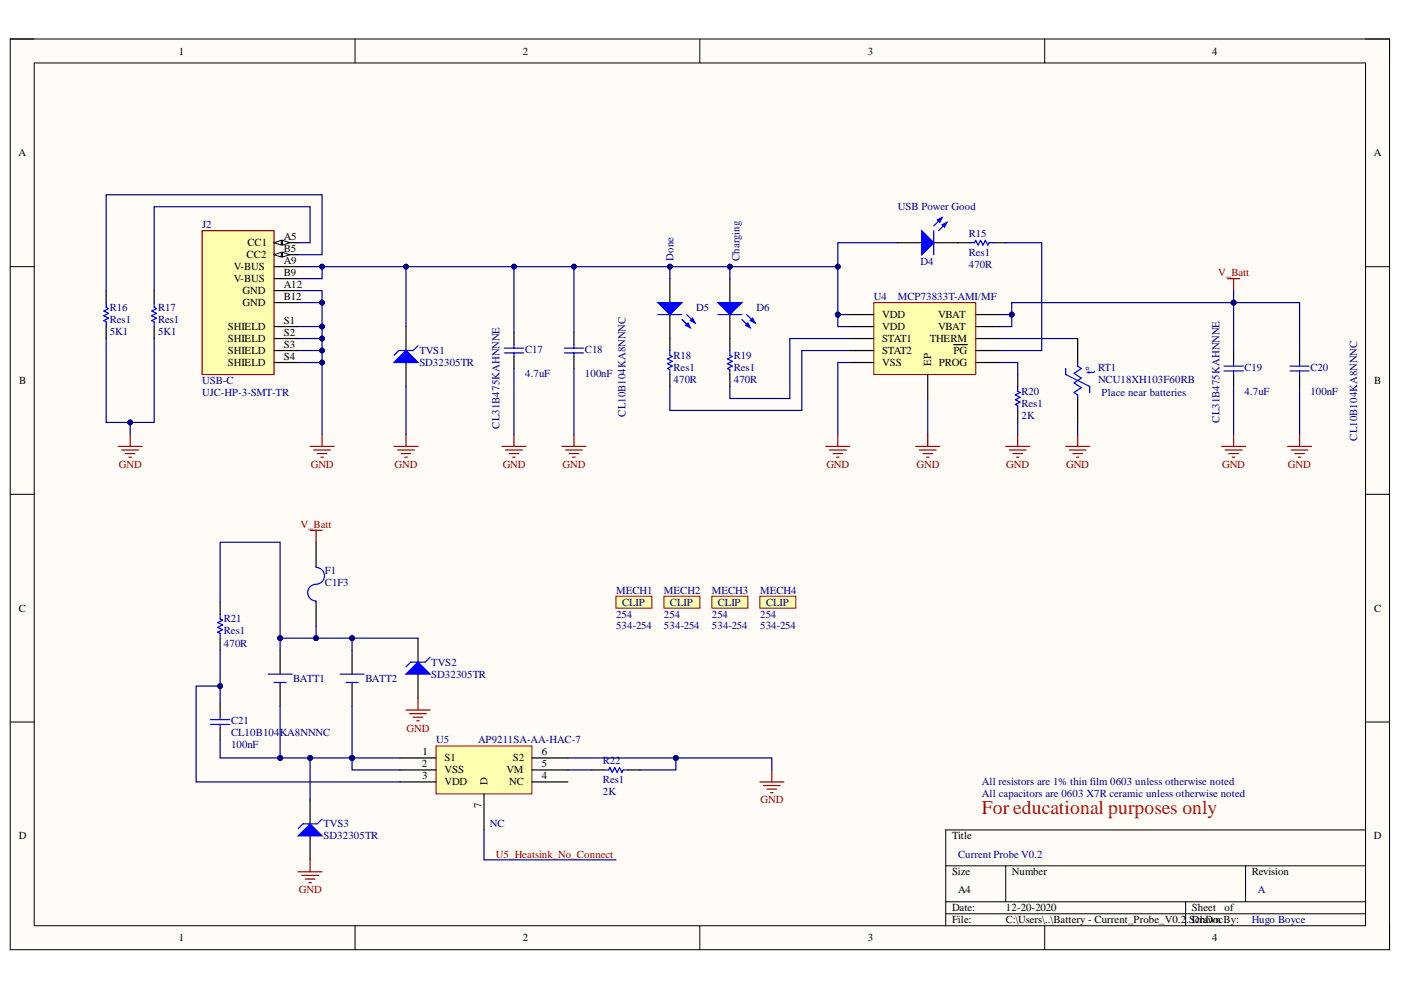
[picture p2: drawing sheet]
<svg xmlns="http://www.w3.org/2000/svg" width="297mm" height="210mm" viewBox="0 0 297 210" stroke-linecap="round" stroke-linejoin="round" font-family="sans-serif">
<path d="M2.2 8.3h292.4v193.1h-292.4z" fill-rule="evenodd" fill="#fffcf8"/>
<path d="M2.2 8.3h292.4v193.1h-292.4z" fill="none" stroke="#000" stroke-width=".21"/>
<path d="M7.3 13.4h282.2v182.9h-282.2z" fill-rule="evenodd" fill="#fffcf8"/>
<g fill="none" stroke="#000" stroke-width=".21">
<path d="M2.2 8.3h5.1M7.3 13.4h282.2v182.9h-282.2zM75.3 8.3v5M148.4 8.3v5M221.5 8.3v5.1M289.5 8.3h5.1v5.1M2.2 56.5h5.1M289.5 56.5h5.1M2.2 104.8h5.1M289.5 104.8h5.1M2.2 153.1h5.1M289.5 153.1h5.1"/>
<path d="M289.5 176h-89v20.3M75.3 196.3v5.1M148.4 196.3v5.1M200.5 183.6h89M200.5 191.2h89M200.5 193.7h89M213.2 183.6v7.6M221.5 196.3v5.1M251.4 191.2v5.1M264.1 183.6v7.6M294.6 196.3v5.1"/>
</g>
<path d="M130.6 126.4h7.6v2.5h-7.6z" fill-rule="evenodd" fill="#ffffb0"/>
<path d="M130.6 126.4h7.6v2.5h-7.6z" fill="none" stroke="#800000" stroke-width=".21"/>
<path d="M140.8 126.4h7.6v2.5h-7.6z" fill-rule="evenodd" fill="#ffffb0"/>
<path d="M140.8 126.4h7.6v2.5h-7.6z" fill="none" stroke="#800000" stroke-width=".21"/>
<path d="M150.9 126.4h7.7v2.5h-7.7z" fill-rule="evenodd" fill="#ffffb0"/>
<path d="M150.9 126.4h7.7v2.5h-7.7z" fill="none" stroke="#800000" stroke-width=".21"/>
<path d="M161.1 126.4h7.6v2.5h-7.6z" fill-rule="evenodd" fill="#ffffb0"/>
<path d="M161.1 126.4h7.6v2.5h-7.6z" fill="none" stroke="#800000" stroke-width=".21"/>
<path d="M59.4 137.8v5.1M74.6 137.8v5.1M59.4 144.7v5.1M74.6 144.7v5.1" fill="none" stroke="#000" stroke-width=".25"/>
<path d="M56.8 142.9h5.1M58.1 144.7h2.6M72.1 142.9h5.1M73.4 144.7h2.5" fill="none" stroke="#00f" stroke-width=".25"/>
<path d="M42.9 48.9h15.2v30.5h-15.2z" fill-rule="evenodd" fill="#ffffb0"/>
<path d="M42.9 48.9h15.2v30.5h-15.2z" fill="none" stroke="#800000" stroke-width=".25"/>
<path d="M58.1 51.5h5.1" fill="none" stroke="#000" stroke-width=".25"/>
<path d="M58.1 51.5l1.5-.6v1.1z" fill="#f8fcff"/>
<path d="M58.1 51.5l1.5-.6v1.1z" fill="none" stroke="#000" stroke-width=".21"/>
<path d="M59.9 50.9l1.5 .6-1.5 .5z" fill="#f8fcff"/>
<path d="M59.9 50.9l1.5 .6-1.5 .5z" fill="none" stroke="#000" stroke-width=".21"/>
<path d="M58.1 54h5.1" fill="none" stroke="#000" stroke-width=".25"/>
<path d="M58.1 54l1.5-.5v1z" fill="#f8fcff"/>
<path d="M58.1 54l1.5-.5v1z" fill="none" stroke="#000" stroke-width=".21"/>
<path d="M59.9 53.5l1.5 .5-1.5 .5z" fill="#f8fcff"/>
<path d="M59.9 53.5l1.5 .5-1.5 .5z" fill="none" stroke="#000" stroke-width=".21"/>
<g fill="none" stroke="#000" stroke-width=".25">
<path d="M58.1 56.5h5.1M58.1 59.1h5.1M190.3 51.5h5.1M198 51.5h5.1M58.1 61.6h5.1M58.1 64.2h5.1M58.1 69.2h5.1M58.1 71.8h5.1M58.1 74.3h5.1M58.1 76.9h5.1M228.5 71.8v5.1M228.5 84.5v5.1"/>
<path d="M67 115v5.1M67 127.7v5.1"/>
</g>
<path d="M225.9 78.1v1.3l5.1 2.5v1.3M228.5 76.9v.7l.7 .5-1.5 1.1 1.5 1-1.5 1 1.5 1-1.5 1 .8 .5v.8M67 120.1v.2M67 127.4v.3M67.1 120.3a1.78 1.78 0 0 1 1.7 1.8 1.78 1.78 0 0 1-1.8 1.8 1.78 1.78 0 0 0-1.8 1.7 1.78 1.78 0 0 0 1.8 1.8" fill="none" stroke="#00f" stroke-width=".25"/>
<path d="M195.4 48.9l2.6 2.6-2.6 2.5z" fill="#00f"/>
<path d="M195.4 48.9l2.6 2.6-2.6 2.5zM199.8 46.1l-1.8 1.8M200.8 47.1l-1.8 1.8" fill="none" stroke="#00f" stroke-width=".25"/>
<path d="M199.8 47.6l1-.5-.5 1.1z" fill="#00f"/>
<path d="M199.8 47.6l1-.5-.5 1.1z" fill="none" stroke="#00f" stroke-width=".25"/>
<path d="M198.7 46.6l1.1-.5-.6 1z" fill="#00f"/>
<path d="M198 48.9v5.1M198.7 46.6l1.1-.5-.6 1z" fill="none" stroke="#00f" stroke-width=".25"/>
<path d="M142 59.1v5.1M142 66.7v5.1" fill="none" stroke="#000" stroke-width=".25"/>
<path d="M139.5 64.2h5.1l-2.6 2.5z" fill="#00f"/>
<path d="M139.5 64.2h5.1l-2.6 2.5zM144.6 67.7l1.8 1.8M145.6 66.7l1.8 1.8" fill="none" stroke="#00f" stroke-width=".25"/>
<path d="M145.3 69l.5-.5 .6 1z" fill="#00f"/>
<path d="M145.3 69l.5-.5 .6 1z" fill="none" stroke="#00f" stroke-width=".25"/>
<path d="M146.4 68l.5-.5 .5 1z" fill="#00f"/>
<path d="M139.5 66.7h5.1M146.4 68l.5-.5 .5 1z" fill="none" stroke="#00f" stroke-width=".25"/>
<path d="M154.7 59.1v5.1M154.7 66.7v5.1" fill="none" stroke="#000" stroke-width=".25"/>
<path d="M152.2 64.2h5.1l-2.6 2.5z" fill="#00f"/>
<path d="M152.2 64.2h5.1l-2.6 2.5zM157.3 67.7l1.8 1.8M158.3 66.7l1.8 1.8" fill="none" stroke="#00f" stroke-width=".25"/>
<path d="M158 69l.6-.5 .5 1z" fill="#00f"/>
<path d="M158 69l.6-.5 .5 1z" fill="none" stroke="#00f" stroke-width=".25"/>
<path d="M159.1 68l.5-.5 .5 1z" fill="#00f"/>
<path d="M152.2 66.7h5.1M159.1 68l.5-.5 .5 1z" fill="none" stroke="#00f" stroke-width=".25"/>
<path d="M92.4 158.2h20.4v10.1h-20.4z" fill-rule="evenodd" fill="#ffffb0"/>
<path d="M92.4 158.2h20.4v10.1h-20.4z" fill="none" stroke="#800000" stroke-width=".21"/>
<g fill="none" stroke="#000" stroke-width=".25">
<path d="M203.1 51.5h2.5M210.7 51.5h2.5M22.5 61.6v2.6M22.5 69.2v2.6M32.7 61.6v2.6M32.7 69.2v2.6M86.1 69.2v5.1M86.1 76.9v5M109 70.5v2.6M109 75.6v2.5M142 71.8v2.5M142 79.4v2.5"/>
<path d="M154.7 71.8v2.5M154.7 79.4v2.5M215.8 79.4v2.5M261.5 74.3v2.6M261.5 79.4v2.5M215.8 87v2.6M46.7 127.7v2.5M46.7 135.3v2.5M84.8 160.7h7.6M84.8 163.2h7.6M84.8 165.8h7.6M102.6 168.3v7.7"/>
<path d="M112.8 160.7h7.6M112.8 163.2h7.6M112.8 165.8h7.6M125.5 163.2h2.5M133.1 163.2h2.6"/>
</g>
<g fill="none" stroke="#800000" stroke-width=".25">
<path d="M260.3 59.1h2.5M261.5 59.1v2.5M25.1 94.6h5M25.8 95.4h3.6M26.6 96.2h2M27.3 96.9h.6M27.6 92.1v2.5M65.7 94.6h5.1M66.5 95.4h3.6M67.3 96.2h2M68 96.9h.5M68.3 92.1v2.5"/>
<path d="M106.4 94.6h5.1M107.2 95.4h3.6M108 96.2h2M108.7 96.9h.5M109 92.1v2.5M119.1 94.6h5.1M119.9 95.4h3.6M120.7 96.2h2M121.4 96.9h.5M121.7 92.1v2.5M175.1 94.7h5.1M175.9 95.4h3.5"/>
<path d="M176.6 96.2h2M177.4 96.9h.5M177.6 92.1v2.6M194.2 94.7h5M194.9 95.4h3.6M195.7 96.2h2M196.4 96.9h.6M196.7 92.1v2.6M213.2 94.7h5.1M214 95.4h3.6M214.8 96.2h2M215.5 96.9h.5"/>
<path d="M215.8 92.1v2.6M225.9 94.7h5.1M226.7 95.4h3.6M227.5 96.2h2M228.2 96.9h.5M228.5 92.1v2.6M259 94.7h5.1M259.8 95.4h3.5M260.5 96.2h2.1M261.3 96.9h.5M261.5 92.1v2.6M273 94.7h5.1"/>
<path d="M273.8 95.4h3.5M274.5 96.2h2M275.3 96.9h.5M275.5 92.1v2.6M65.7 112.4h2.6M67 112.4v2.6M161.1 165.8h5.1M161.9 166.6h3.5M162.6 167.3h2.1M163.4 168.1h.5M163.6 163.2v2.6"/>
</g>
<g fill="none" stroke="#00f" stroke-width=".25">
<path d="M205.6 51.5h1l.3-.5 .5 1 .5-1 .5 1 .5-1 .5 1 .3-.5h1M22.5 64.2v1l.5 .2-1 .5 1 .5-1 .6 1 .5-1 .5 .5 .2v1M32.7 64.2v1l.5 .2-1 .5 1 .5-1 .6 1 .5-1 .5 .5 .2v1M106.9 73.8h4.1M106.9 74.8h4.1M109 73.1v.7M109 74.8v.8M142 74.3v1l.5 .3-1 .5 1 .5-1 .5 1 .5-1 .5 .5 .3v1M154.7 74.3v1l.6 .3-1.1 .5 1.1 .5-1.1 .5 1.1 .5-1.1 .5 .5 .3v1M259.5 77.6h4.1M259.5 78.6h4.1M261.5 76.9v.7"/>
<path d="M261.5 78.6v.8M215.8 81.9v1.1l.5 .2-1 .5 1 .5-1 .5 1 .6-1 .5 .5 .2v1M46.7 130.2v1l.5 .3-1 .5 1 .5-1 .5 1 .5-1 .5 .5 .3v1M128 163.2h1.1l.2-.5 .5 1.1 .5-1.1 .5 1.1 .5-1.1 .6 1.1 .2-.6h1"/>
</g>
<path d="M83.5 76.9l2.6-2.6 2.5 2.6z" fill="#00f"/>
<path d="M83.5 76.9l2.6-2.6 2.5 2.6zM88.6 73.3l-1 1h-3l-1.1 1" fill="none" stroke="#00f" stroke-width=".25"/>
<path d="M65.7 169.6v5.1M65.7 177.2v5.1" fill="none" stroke="#000" stroke-width=".25"/>
<path d="M65.7 174.7l2.6 2.5h-5.1z" fill="#00f"/>
<path d="M65.7 174.7l2.6 2.5h-5.1zM68.3 173.7l-1 1h-3.1l-1 1" fill="none" stroke="#00f" stroke-width=".25"/>
<path d="M88.6 135.3v5.1M88.6 142.9v5.1" fill="none" stroke="#000" stroke-width=".25"/>
<path d="M86.1 142.9l2.5-2.5 2.6 2.5z" fill="#00f"/>
<g fill="none" stroke="#00f" stroke-width=".25">
<path d="M119.7 73.8h4M119.7 74.8h4M121.7 73.1v.7M121.7 74.8v.8M273.5 77.6h4.1M273.5 78.6h4.1M275.5 76.9v.7M275.5 78.6v.8M91.2 139.4l-1 1h-3.1l-1 1M44.6 152.6h4.1M44.6 153.6h4.1M46.7 151.8v.8"/>
<path d="M46.7 153.6v.8M86.1 142.9l2.5-2.5 2.6 2.5z"/>
</g>
<g fill="none" stroke="#800000" stroke-width=".25">
<path d="M83.5 94.6h5.1M84.3 95.4h3.6M85.1 96.2h2M85.8 96.9h.5M86.1 92.1v2.5M86.1 150.5h5.1M86.8 151.3h3.6M87.6 152.1h2M88.4 152.8h.5M88.6 148v2.5M63.2 184.8h5.1M64 185.6h3.5"/>
<path d="M64.7 186.4h2.1M65.5 187.1h.5M65.7 182.3v2.5"/>
</g>
<path d="M121.7 70.5v2.6M121.7 75.6v2.5M275.5 74.3v2.6M275.5 79.4v2.5M46.7 149.3v2.5M46.7 154.4v2.5" fill="none" stroke="#000" stroke-width=".25"/>
<path d="M74.6 149.8v10.9" fill="none" stroke="#000080" stroke-width=".25"/>
<circle cx="74.6" cy="160.7" r=".51" fill="#000080"/>
<circle cx="74.6" cy="160.7" r=".51" fill="none" stroke="#000080" stroke-width=".21"/>
<path d="M74.6 160.7v2.5h10.2" fill="none" stroke="#000080" stroke-width=".25"/>
<circle cx="74.6" cy="160.7" r=".51" fill="#000080"/>
<circle cx="74.6" cy="160.7" r=".51" fill="none" stroke="#000080" stroke-width=".21"/>
<path d="M67 132.8v2.5h7.6v2.5" fill="none" stroke="#000080" stroke-width=".25"/>
<circle cx="74.6" cy="135.3" r=".51" fill="#000080"/>
<circle cx="74.6" cy="135.3" r=".51" fill="none" stroke="#000080" stroke-width=".21"/>
<circle cx="67" cy="135.3" r=".51" fill="#000080"/>
<circle cx="67" cy="135.3" r=".51" fill="none" stroke="#000080" stroke-width=".21"/>
<path d="M67 135.3h-7.6v2.5" fill="none" stroke="#000080" stroke-width=".25"/>
<circle cx="67" cy="135.3" r=".51" fill="#000080"/>
<circle cx="67" cy="135.3" r=".51" fill="none" stroke="#000080" stroke-width=".21"/>
<circle cx="59.4" cy="135.3" r=".51" fill="#000080"/>
<circle cx="59.4" cy="135.3" r=".51" fill="none" stroke="#000080" stroke-width=".21"/>
<path d="M46.7 127.7v-12.7h12.7v20.3" fill="none" stroke="#000080" stroke-width=".25"/>
<circle cx="59.4" cy="135.3" r=".51" fill="#000080"/>
<circle cx="59.4" cy="135.3" r=".51" fill="none" stroke="#000080" stroke-width=".21"/>
<path d="M46.7 145.5h-5.1v20.3h43.2" fill="none" stroke="#000080" stroke-width=".25"/>
<circle cx="46.7" cy="145.5" r=".51" fill="#000080"/>
<circle cx="46.7" cy="145.5" r=".51" fill="none" stroke="#000080" stroke-width=".21"/>
<path d="M120.4 163.2h5.1M143.3 160.7v2.5h-7.6" fill="none" stroke="#000080" stroke-width=".25"/>
<circle cx="143.3" cy="160.7" r=".51" fill="#000080"/>
<circle cx="143.3" cy="160.7" r=".51" fill="none" stroke="#000080" stroke-width=".21"/>
<path d="M120.4 160.7h43.2v2.5" fill="none" stroke="#000080" stroke-width=".25"/>
<circle cx="143.3" cy="160.7" r=".51" fill="#000080"/>
<circle cx="143.3" cy="160.7" r=".51" fill="none" stroke="#000080" stroke-width=".21"/>
<path d="M63.2 51.5h2.5v-7.7h-33v17.8M63.2 54h5.1v-12.7h-45.8v20.3M63.2 64.2h5.1" fill="none" stroke="#000080" stroke-width=".25"/>
<circle cx="68.3" cy="64.2" r=".51" fill="#000080"/>
<circle cx="68.3" cy="64.2" r=".51" fill="none" stroke="#000080" stroke-width=".21"/>
<path d="M63.2 69.2h5.1" fill="none" stroke="#000080" stroke-width=".25"/>
<circle cx="68.3" cy="69.2" r=".51" fill="#000080"/>
<circle cx="68.3" cy="69.2" r=".51" fill="none" stroke="#000080" stroke-width=".21"/>
<path d="M63.2 71.8h5.1" fill="none" stroke="#000080" stroke-width=".25"/>
<circle cx="68.3" cy="71.8" r=".51" fill="#000080"/>
<circle cx="68.3" cy="71.8" r=".51" fill="none" stroke="#000080" stroke-width=".21"/>
<path d="M63.2 74.3h5.1" fill="none" stroke="#000080" stroke-width=".25"/>
<circle cx="68.3" cy="74.3" r=".51" fill="#000080"/>
<circle cx="68.3" cy="74.3" r=".51" fill="none" stroke="#000080" stroke-width=".21"/>
<path d="M63.2 76.9h5.1" fill="none" stroke="#000080" stroke-width=".25"/>
<circle cx="68.3" cy="76.9" r=".51" fill="#000080"/>
<circle cx="68.3" cy="76.9" r=".51" fill="none" stroke="#000080" stroke-width=".21"/>
<path d="M63.2 56.5h5.1" fill="none" stroke="#000080" stroke-width=".25"/>
<circle cx="68.3" cy="56.5" r=".51" fill="#000080"/>
<circle cx="68.3" cy="56.5" r=".51" fill="none" stroke="#000080" stroke-width=".21"/>
<path d="M177.6 66.7v2.5h2.6" fill="none" stroke="#000080" stroke-width=".25"/>
<circle cx="177.6" cy="66.7" r=".51" fill="#000080"/>
<circle cx="177.6" cy="66.7" r=".51" fill="none" stroke="#000080" stroke-width=".21"/>
<path d="M177.6 66.7h2.6" fill="none" stroke="#000080" stroke-width=".25"/>
<circle cx="177.6" cy="66.7" r=".51" fill="#000080"/>
<circle cx="177.6" cy="66.7" r=".51" fill="none" stroke="#000080" stroke-width=".21"/>
<path d="M109 56.5v14" fill="none" stroke="#000080" stroke-width=".25"/>
<circle cx="109" cy="56.5" r=".51" fill="#000080"/>
<circle cx="109" cy="56.5" r=".51" fill="none" stroke="#000080" stroke-width=".21"/>
<path d="M109 78.1v14M27.6 89.6v2.5" fill="none" stroke="#000080" stroke-width=".25"/>
<circle cx="27.6" cy="89.6" r=".51" fill="#000080"/>
<circle cx="27.6" cy="89.6" r=".51" fill="none" stroke="#000080" stroke-width=".21"/>
<path d="M22.5 71.8v17.8h10.2v-17.8M212 71.8h16.5M228.5 89.6v2.5" fill="none" stroke="#000080" stroke-width=".25"/>
<circle cx="27.6" cy="89.6" r=".51" fill="#000080"/>
<circle cx="27.6" cy="89.6" r=".51" fill="none" stroke="#000080" stroke-width=".21"/>
<path d="M63.2 61.6h5.1v30.5" fill="none" stroke="#000080" stroke-width=".25"/>
<circle cx="68.3" cy="64.2" r=".51" fill="#000080"/>
<circle cx="68.3" cy="64.2" r=".51" fill="none" stroke="#000080" stroke-width=".21"/>
<circle cx="68.3" cy="69.2" r=".51" fill="#000080"/>
<circle cx="68.3" cy="69.2" r=".51" fill="none" stroke="#000080" stroke-width=".21"/>
<circle cx="68.3" cy="71.8" r=".51" fill="#000080"/>
<circle cx="68.3" cy="71.8" r=".51" fill="none" stroke="#000080" stroke-width=".21"/>
<circle cx="68.3" cy="74.3" r=".51" fill="#000080"/>
<circle cx="68.3" cy="74.3" r=".51" fill="none" stroke="#000080" stroke-width=".21"/>
<circle cx="68.3" cy="76.9" r=".51" fill="#000080"/>
<circle cx="68.3" cy="76.9" r=".51" fill="none" stroke="#000080" stroke-width=".21"/>
<path d="M142 56.5v2.6" fill="none" stroke="#000080" stroke-width=".25"/>
<circle cx="142" cy="56.5" r=".51" fill="#000080"/>
<circle cx="142" cy="56.5" r=".51" fill="none" stroke="#000080" stroke-width=".21"/>
<path d="M154.7 56.5v2.6" fill="none" stroke="#000080" stroke-width=".25"/>
<circle cx="154.7" cy="56.5" r=".51" fill="#000080"/>
<circle cx="154.7" cy="56.5" r=".51" fill="none" stroke="#000080" stroke-width=".21"/>
<path d="M190.3 51.5h-12.7v5M180.2 71.8h-12.7v12.7h-12.8v-2.6M180.2 74.3h-10.2v12.7h-28v-5.1M180.2 76.9h-2.6v15.2" fill="none" stroke="#000080" stroke-width=".25"/>
<circle cx="177.6" cy="56.5" r=".51" fill="#000080"/>
<circle cx="177.6" cy="56.5" r=".51" fill="none" stroke="#000080" stroke-width=".21"/>
<path d="M213.2 51.5h7.7v22.8h-8.9M212 76.9h3.8v2.5M261.5 61.6v2.6h-47v5h-2.5M215.8 89.6v2.5" fill="none" stroke="#000080" stroke-width=".25"/>
<circle cx="261.5" cy="64.2" r=".51" fill="#000080"/>
<circle cx="261.5" cy="64.2" r=".51" fill="none" stroke="#000080" stroke-width=".21"/>
<circle cx="214.5" cy="66.7" r=".51" fill="#000080"/>
<circle cx="214.5" cy="66.7" r=".51" fill="none" stroke="#000080" stroke-width=".21"/>
<path d="M212 66.7h2.5" fill="none" stroke="#000080" stroke-width=".25"/>
<circle cx="214.5" cy="66.7" r=".51" fill="#000080"/>
<circle cx="214.5" cy="66.7" r=".51" fill="none" stroke="#000080" stroke-width=".21"/>
<path d="M261.5 64.2v10.1" fill="none" stroke="#000080" stroke-width=".25"/>
<circle cx="261.5" cy="64.2" r=".51" fill="#000080"/>
<circle cx="261.5" cy="64.2" r=".51" fill="none" stroke="#000080" stroke-width=".21"/>
<path d="M121.7 56.5v14M196.7 84.5v7.6M261.5 81.9v10.2" fill="none" stroke="#000080" stroke-width=".25"/>
<circle cx="121.7" cy="56.5" r=".51" fill="#000080"/>
<circle cx="121.7" cy="56.5" r=".51" fill="none" stroke="#000080" stroke-width=".21"/>
<path d="M121.7 78.1v14M261.5 64.2h14v10.1M275.5 81.9v10.2" fill="none" stroke="#000080" stroke-width=".25"/>
<circle cx="261.5" cy="64.2" r=".51" fill="#000080"/>
<circle cx="261.5" cy="64.2" r=".51" fill="none" stroke="#000080" stroke-width=".21"/>
<path d="M74.6 135.3h14" fill="none" stroke="#000080" stroke-width=".25"/>
<circle cx="74.6" cy="135.3" r=".51" fill="#000080"/>
<circle cx="74.6" cy="135.3" r=".51" fill="none" stroke="#000080" stroke-width=".21"/>
<path d="M59.4 149.8v10.9h25.4" fill="none" stroke="#000080" stroke-width=".25"/>
<circle cx="59.4" cy="160.7" r=".51" fill="#000080"/>
<circle cx="59.4" cy="160.7" r=".51" fill="none" stroke="#000080" stroke-width=".21"/>
<circle cx="65.7" cy="160.7" r=".51" fill="#000080"/>
<circle cx="65.7" cy="160.7" r=".51" fill="none" stroke="#000080" stroke-width=".21"/>
<circle cx="74.6" cy="160.7" r=".51" fill="#000080"/>
<circle cx="74.6" cy="160.7" r=".51" fill="none" stroke="#000080" stroke-width=".21"/>
<path d="M65.7 160.7v8.9" fill="none" stroke="#000080" stroke-width=".25"/>
<circle cx="65.7" cy="160.7" r=".51" fill="#000080"/>
<circle cx="65.7" cy="160.7" r=".51" fill="none" stroke="#000080" stroke-width=".21"/>
<path d="M86.1 56.5v12.7M86.1 81.9v10.2" fill="none" stroke="#000080" stroke-width=".25"/>
<circle cx="86.1" cy="56.5" r=".51" fill="#000080"/>
<circle cx="86.1" cy="56.5" r=".51" fill="none" stroke="#000080" stroke-width=".21"/>
<path d="M63.2 59.1h5.1v-2.6h109.3v10.2" fill="none" stroke="#000080" stroke-width=".25"/>
<circle cx="177.6" cy="66.7" r=".51" fill="#000080"/>
<circle cx="177.6" cy="66.7" r=".51" fill="none" stroke="#000080" stroke-width=".21"/>
<circle cx="177.6" cy="56.5" r=".51" fill="#000080"/>
<circle cx="177.6" cy="56.5" r=".51" fill="none" stroke="#000080" stroke-width=".21"/>
<circle cx="154.7" cy="56.5" r=".51" fill="#000080"/>
<circle cx="154.7" cy="56.5" r=".51" fill="none" stroke="#000080" stroke-width=".21"/>
<circle cx="142" cy="56.5" r=".51" fill="#000080"/>
<circle cx="142" cy="56.5" r=".51" fill="none" stroke="#000080" stroke-width=".21"/>
<circle cx="121.7" cy="56.5" r=".51" fill="#000080"/>
<circle cx="121.7" cy="56.5" r=".51" fill="none" stroke="#000080" stroke-width=".21"/>
<circle cx="109" cy="56.5" r=".51" fill="#000080"/>
<circle cx="109" cy="56.5" r=".51" fill="none" stroke="#000080" stroke-width=".21"/>
<circle cx="86.1" cy="56.5" r=".51" fill="#000080"/>
<circle cx="86.1" cy="56.5" r=".51" fill="none" stroke="#000080" stroke-width=".21"/>
<circle cx="68.3" cy="56.5" r=".51" fill="#000080"/>
<circle cx="68.3" cy="56.5" r=".51" fill="none" stroke="#000080" stroke-width=".21"/>
<path d="M46.7 156.9v3.8h12.7" fill="none" stroke="#000080" stroke-width=".25"/>
<circle cx="59.4" cy="160.7" r=".51" fill="#000080"/>
<circle cx="59.4" cy="160.7" r=".51" fill="none" stroke="#000080" stroke-width=".21"/>
<path d="M46.7 137.8v11.5" fill="none" stroke="#000080" stroke-width=".25"/>
<circle cx="46.7" cy="145.5" r=".51" fill="#000080"/>
<circle cx="46.7" cy="145.5" r=".51" fill="none" stroke="#000080" stroke-width=".21"/>
<path d="M185.3 64.2h21.6v15.2h-21.6z" fill-rule="evenodd" fill="#ffffb0"/>
<path d="M185.3 64.2h21.6v15.2h-21.6z" fill="none" stroke="#800000" stroke-width=".21"/>
<path d="M180.2 66.7h5.1M180.2 69.2h5.1M180.2 71.8h5.1M180.2 74.3h5.1M180.2 76.9h5.1M196.7 79.4v5.1M202.2 73.1h2.9M206.9 66.7h5.1M206.9 69.2h5.1M206.9 71.8h5.1M206.9 74.3h5.1M206.9 76.9h5.1" fill="none" stroke="#000" stroke-width=".25"/>
<path d="M102.6 176v6.3h28" fill="none" stroke="#000080" stroke-width=".25"/>
<text font-size="4.1" fill="#f00" x="208.2" y="172.5">For educational purposes only</text>
<text font-size="2.7" fill="#00f" x="232.2" y="79.4" transform="rotate(-90 232.2 79.4)">t°</text>
<g font-size="2.3">
<text x="37.9" y="11.6">1</text>
<text x="110.8" y="11.6">2</text>
<text x="184" y="11.6">3</text>
<text x="257" y="11.6">4</text>
<text x="3.9" y="33.1">A</text>
<text x="291.3" y="33.1">A</text>
<text x="52.5" y="52.2">CC1</text>
<text x="60.1" y="51">A5</text>
<text x="60.1" y="53.5">B5</text>
<text x="49.6" y="57.3">V-BUS</text>
<text x="49.6" y="59.8">V-BUS</text>
<text x="52.3" y="54.8">CC2</text>
<text x="60.1" y="56">A9</text>
<text x="60.1" y="58.6">B9</text>
<text x="51.4" y="62.4">GND</text>
<text x="51.4" y="64.9">GND</text>
<text x="60.1" y="61.1">A12</text>
<text x="60.1" y="63.6">B12</text>
<text x="48.3" y="70">SHIELD</text>
<text x="60.1" y="68.7">S1</text>
<text x="60.1" y="71.3">S2</text>
<text x="187" y="67.4">VDD</text>
<text x="187" y="70">VDD</text>
<text x="198.9" y="70">VBAT</text>
<text x="198.9" y="67.4">VBAT</text>
<text x="48.3" y="72.5">SHIELD</text>
<text x="48.3" y="75.1">SHIELD</text>
<text x="48.3" y="77.6">SHIELD</text>
<text x="60.1" y="73.8">S3</text>
<text x="60.1" y="76.3">S4</text>
<text x="187" y="72.5">STAT1</text>
<text x="187" y="75.1">STAT2</text>
<text x="187" y="77.6">VSS</text>
<text x="197.1" y="72.5">THERM</text>
<text x="197.4" y="77.6" transform="rotate(-90 197.4 77.6)">EP</text>
<text x="199.1" y="77.6">PROG</text>
<text x="202.2" y="75.1">PG</text>
<text x="4.1" y="81.4">B</text>
<text x="291.4" y="81.4">B</text>
<text x="4" y="129.7">C</text>
<text x="291.4" y="129.7">C</text>
<text x="89.6" y="160.2">1</text>
<text x="94.2" y="161.4">S1</text>
<text x="108.7" y="161.4">S2</text>
<text x="114.9" y="160.2">6</text>
<text x="89.4" y="162.7">2</text>
<text x="89.5" y="165.2">3</text>
<text x="94.2" y="164">VSS</text>
<text x="94.2" y="166.5">VDD</text>
<text x="103.4" y="166.5" transform="rotate(-90 103.4 166.5)">D</text>
<text x="107.4" y="164">VM</text>
<text x="107.9" y="166.5">NC</text>
<text x="114.9" y="165.2">4</text>
<text x="114.9" y="162.7">5</text>
<text x="102.1" y="171.4" transform="rotate(-90 102.1 171.4)">7</text>
<text x="4" y="177.9">D</text>
<text x="201.8" y="177.9">Title</text>
<text x="291.3" y="177.9">D</text>
<text x="201.8" y="185.6">Size</text>
<text x="214.5" y="185.6">Number</text>
<text x="265.4" y="185.6">Revision</text>
<text x="203.1" y="189.4">A4</text>
<text x="201.8" y="193.2">Date:</text>
<text x="201.8" y="195.8">File:</text>
<text x="213.3" y="193.2">12-20-2020</text>
<text x="213.3" y="195.8">C:\Users\..\Battery - Current_Probe_V0.2</text>
<text x="251.5" y="195.8">.SchDocBy:</text>
<text x="252.7" y="193.2">Sheet</text>
<text x="252.7" y="195.8">Drawn</text>
<text x="259.6" y="193.2">of</text>
<text x="37.9" y="199.6">1</text>
<text x="110.8" y="199.6">2</text>
<text x="184" y="199.6">3</text>
<text x="257" y="199.6">4</text>
</g>
<g font-size="2.3" fill="#000080">
<text x="190.3" y="44.5">USB Power Good</text>
<text x="42.9" y="48.3">J2</text>
<text x="205.4" y="50.2">R15</text>
<text x="142.8" y="55.3" transform="rotate(-90 142.8 55.3)">Done</text>
<text x="156.8" y="55.3" transform="rotate(-90 156.8 55.3)">Charging</text>
<text x="195.2" y="56.3">D4</text>
<text x="205.4" y="56.8">470R</text>
<text x="205.4" y="54.3">Res1</text>
<text x="23.3" y="65.9">R16</text>
<text x="33.5" y="65.9">R17</text>
<text x="147.6" y="65.9">D5</text>
<text x="160.4" y="65.9">D6</text>
<text x="185.3" y="63.6">U4</text>
<text x="190.3" y="63.6">MCP73833T-AMI/MF</text>
<text x="23.3" y="71">5K1</text>
<text x="23.3" y="68.5">Res1</text>
<text x="33.5" y="71">5K1</text>
<text x="33.5" y="68.5">Res1</text>
<text x="88.9" y="77.6">SD32305TR</text>
<text x="88.9" y="75.1">TVS1</text>
<text x="111.3" y="74.8">C17</text>
<text x="124" y="74.8">C18</text>
<text x="142.8" y="76.1">R18</text>
<text x="155.6" y="76.1">R19</text>
<text x="42.9" y="83.9">UJC-HP-3-SMT-TR</text>
<text x="42.9" y="81.4">USB-C</text>
<text x="111.3" y="79.9">4.7uF</text>
<text x="124" y="79.9">100nF</text>
<text x="142.8" y="81.1">470R</text>
<text x="142.8" y="78.6">Res1</text>
<text x="155.6" y="81.1">470R</text>
<text x="155.6" y="78.6">Res1</text>
<text x="216.6" y="83.7">R20</text>
<text x="232.8" y="81.1">NCU18XH103F60RB</text>
<text x="232.8" y="78.6">RT1</text>
<text x="233.6" y="83.9">Place near batteries</text>
<text x="263.9" y="83.7">4.7uF</text>
<text x="263.9" y="78.6">C19</text>
<text x="277.8" y="83.7">100nF</text>
<text x="277.8" y="78.6">C20</text>
<text x="132.6" y="88.3" transform="rotate(-90 132.6 88.3)">CL10B104KA8NNNC</text>
<text x="216.6" y="88.7">2K</text>
<text x="216.6" y="86.2">Res1</text>
<text x="258.5" y="89.6" transform="rotate(-90 258.5 89.6)">CL31B475KAHNNNE</text>
<text x="105.9" y="90.9" transform="rotate(-90 105.9 90.9)">CL31B475KAHNNNE</text>
<text x="287.7" y="93.4" transform="rotate(-90 287.7 93.4)">CL10B104KA8NNNC</text>
<text x="68.9" y="124.3">C1F3</text>
<text x="68.9" y="121.8">F1</text>
<text x="130.6" y="125.9">MECH1</text>
<text x="140.8" y="125.9">MECH2</text>
<text x="150.9" y="125.9">MECH3</text>
<text x="161.2" y="125.9">MECH4</text>
<text x="47.5" y="131.9">R21</text>
<text x="130.6" y="130.9">254</text>
<text x="131.9" y="128.4">CLIP</text>
<text x="140.8" y="130.9">254</text>
<text x="142" y="128.4">CLIP</text>
<text x="150.9" y="130.9">254</text>
<text x="152.2" y="128.4">CLIP</text>
<text x="161.2" y="130.9">254</text>
<text x="162.4" y="128.4">CLIP</text>
<text x="47.5" y="137.1">470R</text>
<text x="47.5" y="134.5">Res1</text>
<text x="130.6" y="133.5">534-254</text>
<text x="140.8" y="133.5">534-254</text>
<text x="150.9" y="133.5">534-254</text>
<text x="161.2" y="133.5">534-254</text>
<text x="91.4" y="143.7">SD32305TR</text>
<text x="91.4" y="141.2">TVS2</text>
<text x="62.2" y="144.7">BATT1</text>
<text x="77.5" y="144.7">BATT2</text>
<text x="49" y="153.6">C21</text>
<text x="49" y="156.1">CL10B104KA8NNNC</text>
<text x="49" y="158.7">100nF</text>
<text x="92.5" y="157.6">U5</text>
<text x="101.3" y="157.6">AP9211SA-AA-HAC-7</text>
<text x="127.8" y="161.9">R22</text>
<text x="127.8" y="166">Res1</text>
<text x="208.2" y="166.5">All resistors are 1% thin film 0603 unless otherwise noted</text>
<text x="127.8" y="168.5">2K</text>
<text x="208.2" y="169">All capacitors are 0603 X7R ceramic unless otherwise noted</text>
<text x="68.6" y="177.9">SD32305TR</text>
<text x="68.6" y="175.4">TVS3</text>
<text x="103.9" y="175.4">NC</text>
<text x="203.1" y="181.8">Current Probe V0.2</text>
<text x="266.7" y="189.4">A</text>
<text x="265.4" y="195.8">Hugo Boyce</text>
</g>
<g font-size="2.3" fill="#800000">
<text x="258.3" y="58.6">V_Batt</text>
<text x="25.2" y="99.2">GND</text>
<text x="65.9" y="99.2">GND</text>
<text x="83.7" y="99.2">GND</text>
<text x="106.6" y="99.2">GND</text>
<text x="119.3" y="99.2">GND</text>
<text x="175.2" y="99.2">GND</text>
<text x="194.3" y="99.2">GND</text>
<text x="213.4" y="99.2">GND</text>
<text x="226" y="99.2">GND</text>
<text x="259.1" y="99.2">GND</text>
<text x="273.1" y="99.2">GND</text>
<text x="63.7" y="111.9">V_Batt</text>
<text x="86.2" y="155.1">GND</text>
<text x="161.2" y="170.3">GND</text>
<text x="105.2" y="181.8">U5_Heatsink_No_Connect</text>
<text x="63.4" y="189.4">GND</text>
</g>
</svg>
